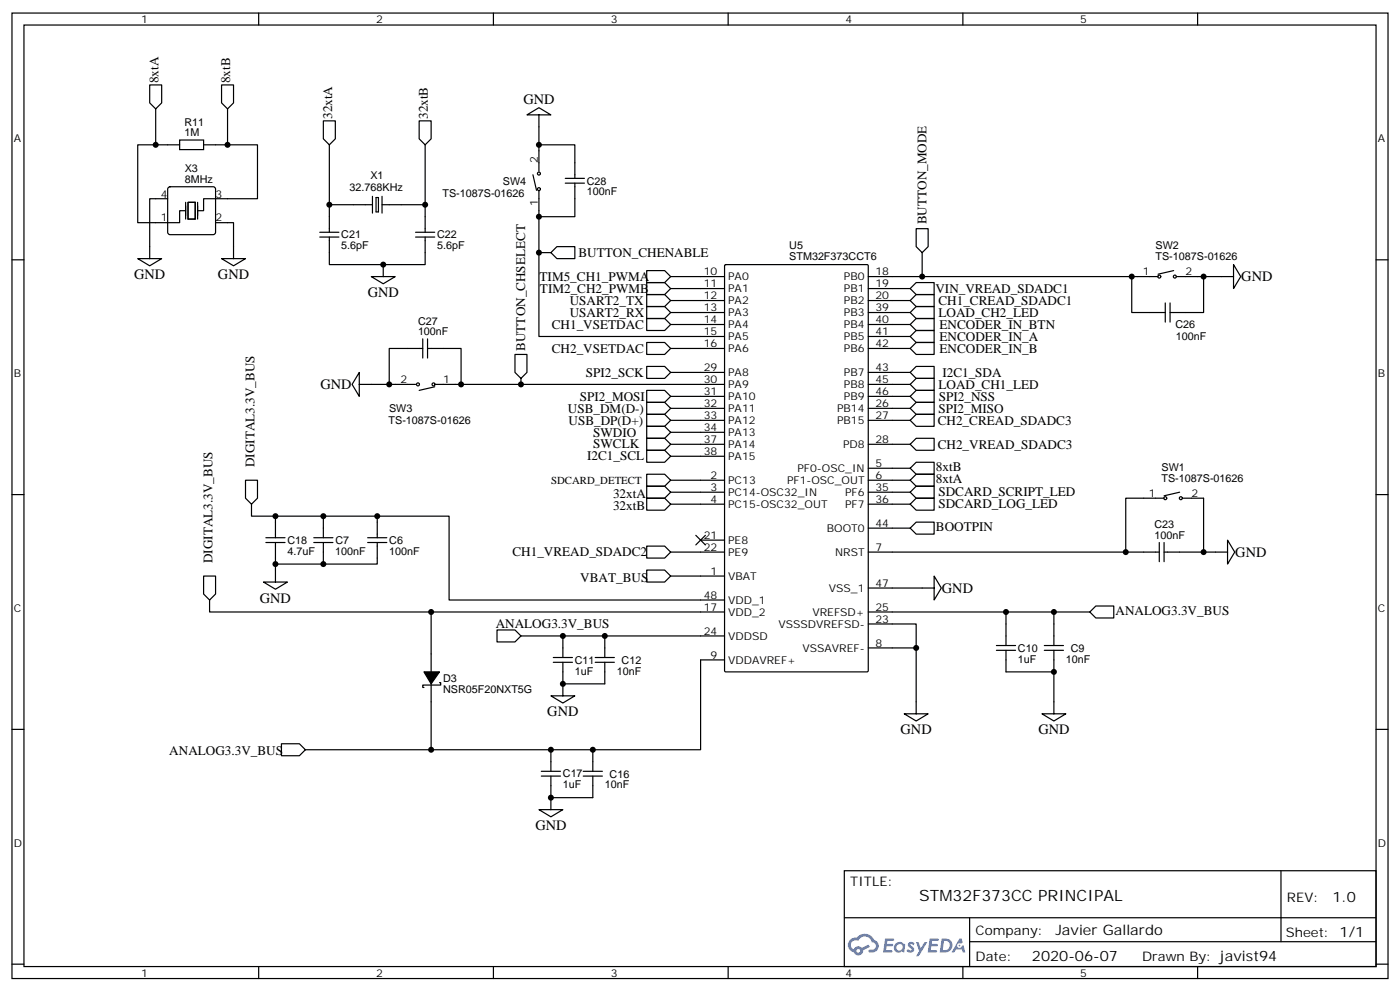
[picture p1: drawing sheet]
<svg xmlns="http://www.w3.org/2000/svg" width="412mm" height="292mm" viewBox="0 0 412 292" stroke-linecap="round" stroke-linejoin="round" font-family="sans-serif">
<g fill="none" stroke="#000" stroke-width=".35">
<path d="M3.5 3.8h405.4v284.4h-405.4zM7.1 7.4h398.2v277.3h-398.2zM76.2 3.8v3.6M145.3 3.8v3.6M214.5 3.8v3.6M283.6 3.8v3.6M352.8 3.8v3.6M3.5 76.5h3.6M405.3 76.5h3.6M3.5 145.7h3.6M405.3 145.7h3.6M3.5 214.8h3.6"/>
<path d="M405.3 214.8h3.6M248.7 256.4h156.6v28.3h-156.6zM377.3 256.5v20.8M248.7 270.3h156.5M285.6 277.3h119.6M285.6 270.3v14.1M3.5 284h3.6M76.2 284.7v3.5M145.3 284.7v3.5M214.5 284.7v3.5M283.6 284.7v3.5M352.8 284.7v3.5"/>
<path d="M405.3 284h3.6"/>
</g>
<g fill="#5487ff">
<path d="M267.7 277.6a1.22 1.22 0 0 1 1.7 .3l-.4 .6a.47 .47 0 0 0-.3-.5 .47 .47 0 0 0-.5 .2l.1 .3a1.14 1.14 0 0 1 .8 1.7 1.14 1.14 0 0 1-1.9 0l-.2-.2 .5-.5 .7 .4a.29 .29 0 0 0 .3-.3 .29 .29 0 0 0-.2-.3 1.04 1.04 0 0 1-.6-1.7z"/>
<path d="M260.7 276.4h2.4l.3 .1-.2 .5-1.8 .1-.1 .9h1.5l.3 .3-.3 .4h-1.6l-.2 1.1h1.7l.2 .4-.2 .3h-2.6z"/>
<path d="M273.8 276.4h2.4l.3 .1-.1 .5-1.8 .1-.2 .9h1.6l.3 .3-.4 .4h-1.6l-.1 1.1h1.7l.2 .4-.2 .3h-2.6z"/>
<path d="M282.6 276.4h.7l.3 1.2-.6 .3a.69 .69 0 0 0-1 .3 .69 .69 0 0 0 .4 1 .69 .69 0 0 0 .9-.6l.5-.3 .6 2.2h-.8l-.2-.9h-1.8l-.5 .9h-.8z"/>
<path d="M269.8 277.4h.8l.6 1.9 1.1-1.9h.9l-2.6 4.2h-.8l.9-1.5z"/>
<path d="M277.4 276.4l-.6 4.1h1.3a2.11 2.11 0 0 0 2.5-2.1 2.11 2.11 0 0 0-2.5-2zM278.1 277.1a1.39 1.39 0 0 1 1.7 1.4 1.39 1.39 0 0 1-1.8 1.3h-.3z"/>
<path d="M263.7 278a1.54 1.54 0 0 0-.1 2.1 1.54 1.54 0 0 0 2.2 .2l.6 .2 .3-2.3-.2-.2-.4-.1a1.49 1.49 0 0 0-2.4 .1zM264 279a.94 .94 0 0 1 1.8 0 .94 .94 0 0 1-1.8 0z"/>
<path d="M250.4 276.7a2.18 2.18 0 0 0 1.1 3.8 1.44 1.44 0 0 0 1.6 .9 1.44 1.44 0 0 0 1.2-1.5l2-1-.5-.7-1.9 .9a1.47 1.47 0 0 0-2.4 .5 1.39 1.39 0 0 1-.7-2 1.39 1.39 0 0 1 2-.5 2.12 2.12 0 0 1 2.2-1.3 2.12 2.12 0 0 1 1.9 1.7 1.14 1.14 0 0 1 1.1 1.4 1.14 1.14 0 0 1-1.7 .8 .43 .43 0 0 0-.5 .3 .43 .43 0 0 0 .4 .5 1.98 1.98 0 0 0 2.5-1.2 1.98 1.98 0 0 0-1.2-2.5 3.1 3.1 0 0 0-5.3-.7l-.9 .1zM252.3 280a.55 .55 0 0 1 1.1 0 .55 .55 0 0 1-1.1 0z"/>
<circle cx="282.6" cy="278.5" r=".26"/>
</g>
<g fill="none" stroke="#000" stroke-width=".35">
<path d="M44.1 25h3.5v5.3l-1.7 1.8-1.8-1.8zM45.9 32.1v10.6M65.3 25h3.5v5.3l-1.8 1.8-1.7-1.8zM67 32.1v10.6M95.2 35.6h3.6v5.3l-1.8 1.8-1.8-1.8zM123.5 35.6h3.5v5.3l-1.8 1.8-1.7-1.8zM155.2 33.8l3.5-2.1 3.6 2.1zM158.7 33.8v8.9M49.4 58.5h-5.3v17.7M49.6 55.2l.5-.2h12.7l.5 .2 .2 .5v12.7l-.2 .5-.5 .2h-12.7l-.5-.2-.2-.5v-12.7zM52.9 41.2h7.1v2.9h-7.1zM52.9 42.7h-12.3v22.9h12.3v-3.5h1.8"/>
<path d="M54.7 59.6v4.9M55.4 59.6h2.1v4.9h-2.1zM58.2 59.6v4.9M60 42.7h15.8v15.8h-15.8v3.6h-1.8M97 42.7v17.6M109.7 57.8v5M110.8 58.2h.7v4.2h-.7zM112.5 57.8v5M125.2 42.7v17.6M157 51.5l1 4.6M158.7 56.1v43h54.7M158.7 50.4v-7.7h10.6v9.8"/>
<path d="M166.5 53.9h5.7M166.5 52.5h5.7M169.3 53.9v9.9h-10.6M40.6 76.2h7l-3.5 2.1zM63.5 65.6h5.3v10.6M65.3 76.2h7l-3.5 2.1zM94.2 69.8h5.6M94.2 68.4h5.6M97 69.8v8.1h28.2v-8.1M109.7 60.3h-12.7v8.1M112.5 60.3h12.7v8.1M112.9 77.9v3.6"/>
<path d="M122.4 69.8h5.7M122.4 68.4h5.7M158.7 74.4h3.6M162.3 74.4l1.7-1.8h5.3v3.6h-5.3zM190.5 79.7h5.3l1.8 1.8-1.8 1.7h-5.3zM213.5 78.1l.3-.2h41.6l.3 .2 .1 119.4-.2 .3-41.8 .1-.3-.2zM269.9 67.3h3.5v5.3l-1.8 1.8-1.7-1.8zM271.6 74.4v7.1h-15.8M345.7 79.7l-4.6 1.1M363.4 77.9l2.1 3.6-2.1 3.5zM109.4 81.5h7l-3.5 2.1zM124.5 99.8v5.6"/>
<path d="M125.9 99.8v5.6M190.5 93.8h5.3l1.8 1.8-1.8 1.7h-5.3zM190.5 90.3h5.3l1.8 1.7-1.8 1.8h-5.3zM190.5 86.7h5.3l1.8 1.8-1.8 1.8h-5.3zM190.5 83.2h5.3l1.8 1.8-1.8 1.7h-5.3zM197.6 95.6h15.8M197.6 92h15.8M197.6 88.5h15.8M197.6 85h15.8M197.6 81.5h15.8M255.8 99.1h12.3M255.8 95.6h12.3"/>
<path d="M255.8 92h12.3M255.8 88.5h12.3M255.8 85h12.3M268.1 88.5l1.8-1.8h5.3v3.6h-5.3zM268.1 99.1l1.8-1.8h5.3v3.6h-5.3zM268.1 95.6l1.8-1.8h5.3v3.5h-5.3zM268.1 92l1.8-1.7h5.3v3.5h-5.3zM268.1 85l1.8-1.8h5.3v3.5h-5.3zM271.6 81.5h69.5M333.4 81.5v10.5h9.9M343.3 89.2v5.7M344.7 89.2v5.7"/>
<path d="M346.8 81.5h7.7v10.5h-9.8M354.5 81.5h8.9M105.8 109.7v7l-2.1-3.5zM105.8 113.2h8.9M124.5 102.6h-9.8v10.6h7.7M125.9 102.6h9.9v10.6M128.1 113.2h25.4M128.1 113.9l-4.6 1.1M151.7 104.4h3.5v5.3l-1.7 1.7-1.8-1.7zM153.5 111.4v1.8h59.9M190.5 118.5h5.3l1.8 1.8-1.8 1.7h-5.3zM190.5 115h5.3l1.8 1.7-1.8 1.8h-5.3z"/>
<path d="M190.5 107.9h5.3l1.8 1.8-1.8 1.7h-5.3zM190.5 100.9h5.3l1.8 1.7-1.8 1.8h-5.3zM197.6 116.7h15.8M197.6 109.7h15.8M197.6 102.6h15.8M255.8 116.7h12.3M255.8 113.2h12.3M255.8 109.7h12.3M255.8 102.6h12.3M268.1 116.7l1.8-1.7h5.3v3.5h-5.3zM268.1 102.6l1.8-1.7h5.3v3.5h-5.3zM268.1 109.7l1.8-1.8h5.3v3.5h-5.3z"/>
<path d="M268.1 113.2l1.8-1.8h5.3v3.6h-5.3zM190.5 122h5.3l1.8 1.8-1.8 1.8h-5.3zM190.5 129.1h5.3l1.8 1.7-1.8 1.8h-5.3zM190.5 125.6h5.3l1.8 1.7-1.8 1.8h-5.3zM190.5 132.6h5.3l1.8 1.8-1.8 1.7h-5.3zM190.5 139.7h5.3l1.8 1.7-1.8 1.8h-5.3zM197.6 130.8h15.8M197.6 123.8h15.8M197.6 120.3h15.8M197.6 134.4h15.8M197.6 127.3h15.8M255.8 137.9h12.3"/>
<path d="M255.8 130.8h12.3M255.8 123.8h12.3M255.8 120.3h12.3M268.1 137.9l1.8-1.8h5.3v3.6h-5.3zM268.1 120.3l1.8-1.8h5.3v3.5h-5.3zM268.1 123.8l1.8-1.8h5.3v3.6h-5.3zM268.1 130.8l1.8-1.7h5.3v3.5h-5.3zM72.3 141.4h3.5v5.3l-1.7 1.8-1.8-1.8zM74.1 148.5v3.5h58.2v24.7h81.1M78.3 158.4h5.7M78.3 159.8h5.7M81.1 152v6.4"/>
<path d="M81.1 159.8v11.6M92.4 158.4h5.7M92.4 159.8h5.7M95.2 152v6.4M95.2 159.8v6.3M108.3 158.4h5.6M108.3 159.8h5.6M111.1 159.8v6.3h-30M111.1 152v6.4M190.5 143.2h5.3l1.8 1.8-1.8 1.7h-5.3zM190.5 146.7h5.3l1.8 1.8-1.8 1.7h-5.3zM197.6 148.5h15.8"/>
<path d="M197.6 145h15.8M197.6 141.4h15.8M205 157.7l2.8 2.8M206.4 159.1h7M207.8 157.7l-2.8 2.8M255.8 148.5h12.3M255.8 145h12.3M255.8 141.4h12.3M255.8 155.5h12.3M268.1 141.4l1.8-1.7h5.3v3.5h-5.3zM268.1 155.5l1.8-1.7h5.3v3.5h-5.3zM268.1 145l1.8-1.8h5.3v3.5h-5.3z"/>
<path d="M268.1 148.5l1.8-1.8h5.3v3.5h-5.3zM341.5 159.8v5.6M342.9 146.7h-11.3v15.9M342.9 159.8v5.6M347.5 145l-4.6 1M348.5 146.7h6v15.9M361.6 159.1l2.1 3.5-2.1 3.5zM60 169.7h3.5v5.2l-1.8 1.8-1.7-1.8zM61.7 176.7v3.5h151.7M77.6 171.4h7.1l-3.6 2.1zM190.5 167.9h5.3l1.8 1.8-1.8 1.7h-5.3zM190.5 160.8h5.3l1.8 1.8-1.8 1.8h-5.3z"/>
<path d="M197.6 162.6h15.8M197.6 169.7h15.8M255.8 162.6h85.7M255.8 173.2h19.4M275.2 169.7l2.1 3.5-2.1 3.5zM342.9 162.6h18.7M127 180.2v17.7M146.4 185.5h5.3l1.8 1.8-1.8 1.8h-5.3zM153.5 187.3h59.9M163 195.1h5.6M163 193.6h5.6M165.8 187.3v6.3"/>
<path d="M165.8 195.1v9.8M175.3 195.1h5.7M175.3 193.6h5.7M178.2 187.3v6.3M178.2 195.1v6.3h-12.4M213.4 194.3h-7v26.5h-116.4M255.8 183.8h14.1v26.4M255.8 190.8h14.1M255.8 180.2h65.2M293.5 190.1h5.7M293.5 191.5h5.7M296.3 191.5v6.4h14.1v12.3"/>
<path d="M296.3 180.2v9.9M307.6 190.1h5.7M307.6 191.5h5.7M310.4 180.2v9.9M310.4 191.5v6.4M321 180.2l1.8-1.7h5.3v3.5h-5.3zM82.9 219h5.3l1.8 1.8-1.8 1.8h-5.3zM127 201.4v19.4M129.5 201h.3v.8h-5.3v.7h.4M162.3 204.9h7l-3.5 2.1zM266.3 210.2h7.1l-3.5 2.1zM306.9 210.2h7.1l-3.6 2.1z"/>
<path d="M158.7 238.4h7.1l-3.5 2.2zM159.5 227.2h5.6M159.5 228.6h5.6M162.3 220.8v6.4M162.3 228.6v9.8M171.8 227.2h5.6M171.8 228.6h5.6M174.6 220.8v6.4M174.6 228.6v6.3h-12.3"/>
<circle cx="158.7" cy="51.1" r=".44"/>
<circle cx="158.7" cy="55.7" r=".44"/>
<circle cx="341.5" cy="81.5" r=".44"/>
<circle cx="346.1" cy="81.5" r=".44"/>
<circle cx="123.1" cy="113.2" r=".44"/>
<circle cx="127.7" cy="113.2" r=".44"/>
<circle cx="343.3" cy="146.7" r=".44"/>
<circle cx="347.8" cy="146.7" r=".44"/>
</g>
<path d="M124.9 197.9h4.6l-2.5 3.5z" fill="#000" stroke="#000" stroke-width=".35"/>
<g fill="#000">
<circle cx="45.9" cy="42.7" r=".88"/>
<circle cx="67" cy="42.7" r=".88"/>
<circle cx="158.8" cy="42.7" r=".88"/>
<circle cx="97" cy="60.3" r=".88"/>
<circle cx="112.9" cy="77.9" r=".88"/>
<circle cx="125.2" cy="60.3" r=".88"/>
<circle cx="158.8" cy="63.8" r=".88"/>
<circle cx="158.8" cy="74.4" r=".88"/>
<circle cx="271.6" cy="81.5" r=".88"/>
<circle cx="333.4" cy="81.5" r=".88"/>
<circle cx="354.5" cy="81.5" r=".88"/>
<circle cx="114.7" cy="113.2" r=".88"/>
<circle cx="135.8" cy="113.2" r=".88"/>
<circle cx="153.5" cy="113.2" r=".88"/>
<circle cx="81.1" cy="152" r=".88"/>
<circle cx="95.3" cy="152" r=".88"/>
<circle cx="111.1" cy="152" r=".88"/>
<circle cx="81.1" cy="166.1" r=".88"/>
<circle cx="95.3" cy="166.1" r=".88"/>
<circle cx="331.6" cy="162.6" r=".88"/>
<circle cx="354.5" cy="162.6" r=".88"/>
<circle cx="127" cy="180.2" r=".88"/>
<circle cx="165.8" cy="187.3" r=".88"/>
<circle cx="178.2" cy="187.3" r=".88"/>
<circle cx="269.9" cy="190.8" r=".88"/>
<circle cx="296.3" cy="180.2" r=".88"/>
<circle cx="310.4" cy="197.9" r=".88"/>
<circle cx="310.4" cy="180.2" r=".88"/>
<circle cx="165.8" cy="201.4" r=".88"/>
<circle cx="127" cy="220.8" r=".88"/>
<circle cx="162.3" cy="220.8" r=".88"/>
<circle cx="162.3" cy="234.9" r=".88"/>
<circle cx="174.6" cy="220.8" r=".88"/>
</g>
<text font-size="4.6" x="270.8" y="265.5">STM32F373CC PRINCIPAL</text>
<g font-size="4.2">
<text x="154.2" y="30.6">GND</text>
<text x="39.5" y="82.3">GND</text>
<text x="64.2" y="82.3">GND</text>
<text x="365.7" y="82.9">GND</text>
<text x="108.3" y="87.5">GND</text>
<text x="94.4" y="114.6">GND</text>
<text x="363.9" y="164">GND</text>
<text x="76.6" y="177.5">GND</text>
<text x="277.5" y="174.6">GND</text>
<text x="161.2" y="211">GND</text>
<text x="265.3" y="216.3">GND</text>
<text x="305.9" y="216.3">GND</text>
<text x="157.7" y="244.5">GND</text>
<text x="392.5" y="265.7">1.0</text>
<text x="310.9" y="275.3">Javier Gallardo</text>
<text x="304" y="283.1">2020-06-07</text>
</g>
<g font-size="3.9">
<text x="46.7" y="24.5" transform="rotate(-90 46.7 24.5)">8xtA</text>
<text x="67.8" y="24.5" transform="rotate(-90 67.8 24.5)">8xtB</text>
<text x="97.8" y="35.1" transform="rotate(-90 97.8 35.1)">32xtA</text>
<text x="126.1" y="35.1" transform="rotate(-90 126.1 35.1)">32xtB</text>
<text x="272.9" y="66.1" transform="rotate(-90 272.9 66.1)">BUTTON_MODE</text>
<text x="170.4" y="75.6">BUTTON_CHENABLE</text>
<text x="158.9" y="82.7">TIM5_CH1_PWMA</text>
<text x="159.1" y="86.2">TIM2_CH2_PWMB</text>
<text x="167.8" y="89.8">USART2_TX</text>
<text x="275.6" y="86.2">VIN_VREAD_SDADC1</text>
<text x="276.4" y="89.8">CH1_CREAD_SDADC1</text>
<text x="167.8" y="93.3">USART2_RX</text>
<text x="276.4" y="93.3">LOAD_CH2_LED</text>
<text x="162.6" y="96.8">CH1_VSETDAC</text>
<text x="276.8" y="100.3">ENCODER_IN_A</text>
<text x="276.8" y="96.8">ENCODER_IN_BTN</text>
<text x="154.7" y="103.3" transform="rotate(-90 154.7 103.3)">BUTTON_CHSELECT</text>
<text x="162.6" y="103.9">CH2_VSETDAC</text>
<text x="276.8" y="103.8">ENCODER_IN_B</text>
<text x="172.6" y="110.9">SPI2_SCK</text>
<text x="277.6" y="110.9">I2C1_SDA</text>
<text x="170.8" y="118">SPI2_MOSI</text>
<text x="276.4" y="114.4">LOAD_CH1_LED</text>
<text x="276.5" y="118.1">SPI2_NSS</text>
<text x="167.3" y="121.5">USB_DM(D-)</text>
<text x="167.5" y="125">USB_DP(D+)</text>
<text x="276.2" y="125.1">CH2_CREAD_SDADC3</text>
<text x="276.4" y="121.5">SPI2_MISO</text>
<text x="174.7" y="128.6">SWDIO</text>
<text x="75" y="137.6" transform="rotate(-90 75 137.6)">DIGITAL3.3V_BUS</text>
<text x="173" y="135.6">I2C1_SCL</text>
<text x="174.7" y="132.1">SWCLK</text>
<text x="276.2" y="132.1">CH2_VREAD_SDADC3</text>
<text x="275.7" y="138.7">8xtB</text>
<text x="275.7" y="142.3">8xtA</text>
<text x="180.6" y="146.6">32xtA</text>
<text x="276.4" y="146.2">SDCARD_SCRIPT_LED</text>
<text x="276.4" y="149.7">SDCARD_LOG_LED</text>
<text x="180.6" y="150.2">32xtB</text>
<text x="275.7" y="156.3">BOOTPIN</text>
<text x="62.6" y="165.8" transform="rotate(-90 62.6 165.8)">DIGITAL3.3V_BUS</text>
<text x="151" y="163.9">CH1_VREAD_SDADC2</text>
<text x="170.9" y="171.4">VBAT_BUS</text>
<text x="146" y="185">ANALOG3.3V_BUS</text>
<text x="328.6" y="181.1">ANALOG3.3V_BUS</text>
<text x="49.9" y="222.4">ANALOG3.3V_BUS</text>
<text x="250.5" y="261">TITLE:</text>
<text x="379.1" y="265.7">REV:</text>
<text x="287.4" y="275.2">Company:</text>
<text x="378.7" y="275.8">Sheet: 1/1</text>
<text x="287.4" y="282.9">Date:</text>
<text x="336.4" y="283">Drawn By: javist94</text>
</g>
<g font-size="3.2">
<text x="41.6" y="6.8">1</text>
<text x="110.8" y="6.8">2</text>
<text x="179.9" y="6.8">3</text>
<text x="249.1" y="6.8">4</text>
<text x="318.2" y="6.8">5</text>
<text x="4.1" y="41.9">A</text>
<text x="54.3" y="40.2">1M</text>
<text x="54.3" y="37">R11</text>
<text x="405.9" y="41.9">A</text>
<text x="158.4" y="47.9" transform="rotate(-90 158.4 47.9)">2</text>
<text x="54.4" y="53.8">8MHz</text>
<text x="54.4" y="50.6">X3</text>
<text x="109.1" y="52.6">X1</text>
<text x="47.4" y="58.2">4</text>
<text x="63.5" y="58.2">3</text>
<text x="103" y="56.1">32.768KHz</text>
<text x="130.3" y="57.9">TS-1087S-01626</text>
<text x="148.1" y="54.4">SW4</text>
<text x="172.9" y="57.6">100nF</text>
<text x="172.9" y="54.4">C28</text>
<text x="47.4" y="65.2">1</text>
<text x="63.5" y="65.2">2</text>
<text x="158.4" y="60.5" transform="rotate(-90 158.4 60.5)">1</text>
<text x="100.5" y="70.2">C21</text>
<text x="128.8" y="70.2">C22</text>
<text x="100.5" y="73.4">5.6pF</text>
<text x="128.8" y="73.4">5.6pF</text>
<text x="232.5" y="76.7">STM32F373CCT6</text>
<text x="232.5" y="73.5">U5</text>
<text x="340.4" y="76.7">TS-1087S-01626</text>
<text x="340.4" y="73.5">SW2</text>
<text x="207.3" y="81.1">10</text>
<text x="214.5" y="82.5">PA0</text>
<text x="248.6" y="82.5">PB0</text>
<text x="257.9" y="81.1">18</text>
<text x="336.6" y="81.1">1</text>
<text x="349.2" y="81.1">2</text>
<text x="207.3" y="88.2">12</text>
<text x="207.3" y="84.6">11</text>
<text x="214.5" y="89.6">PA2</text>
<text x="214.5" y="86">PA1</text>
<text x="248.6" y="89.6">PB2</text>
<text x="248.6" y="86">PB1</text>
<text x="257.9" y="88.2">20</text>
<text x="257.9" y="84.6">19</text>
<text x="123.1" y="95.6">C27</text>
<text x="207.3" y="95.2">14</text>
<text x="207.3" y="91.7">13</text>
<text x="214.5" y="93.1">PA3</text>
<text x="248.6" y="93.1">PB3</text>
<text x="257.9" y="95.2">40</text>
<text x="257.9" y="91.7">39</text>
<text x="123.1" y="98.7">100nF</text>
<text x="207.3" y="98.7">15</text>
<text x="214.5" y="100.2">PA5</text>
<text x="214.5" y="96.6">PA4</text>
<text x="248.6" y="100.2">PB5</text>
<text x="248.6" y="96.6">PB4</text>
<text x="257.9" y="98.7">41</text>
<text x="346.2" y="96.7">C26</text>
<text x="346.3" y="100.2">100nF</text>
<text x="207.3" y="102.3">16</text>
<text x="214.5" y="103.7">PA6</text>
<text x="248.6" y="103.7">PB6</text>
<text x="257.9" y="102.3">42</text>
<text x="4.1" y="111.1">B</text>
<text x="117.9" y="112.9">2</text>
<text x="130.5" y="112.9">1</text>
<text x="207.3" y="112.9">30</text>
<text x="207.3" y="109.3">29</text>
<text x="214.5" y="110.7">PA8</text>
<text x="248.6" y="110.7">PB7</text>
<text x="257.9" y="112.9">45</text>
<text x="257.9" y="109.3">43</text>
<text x="405.9" y="111.1">B</text>
<text x="207.3" y="119.9">32</text>
<text x="207.3" y="116.4">31</text>
<text x="214.5" y="114.3">PA9</text>
<text x="214.5" y="117.8">PA10</text>
<text x="248.6" y="117.8">PB9</text>
<text x="248.6" y="114.3">PB8</text>
<text x="257.9" y="116.4">46</text>
<text x="257.9" y="119.9">26</text>
<text x="114.5" y="124.9">TS-1087S-01626</text>
<text x="114.6" y="121.4">SW3</text>
<text x="207.3" y="123.4">33</text>
<text x="214.5" y="124.8">PA12</text>
<text x="214.5" y="121.3">PA11</text>
<text x="246.6" y="124.8">PB15</text>
<text x="246.6" y="121.3">PB14</text>
<text x="257.9" y="123.4">27</text>
<text x="207.3" y="130.5">37</text>
<text x="207.3" y="127">34</text>
<text x="214.5" y="131.9">PA14</text>
<text x="214.5" y="128.4">PA13</text>
<text x="248.3" y="131.9">PD8</text>
<text x="257.9" y="130.5">28</text>
<text x="207.3" y="134">38</text>
<text x="214.5" y="135.4">PA15</text>
<text x="257.9" y="137.5">5</text>
<text x="162.4" y="142.7">SDCARD_DETECT</text>
<text x="209.3" y="141.1">2</text>
<text x="214.5" y="142.5">PC13</text>
<text x="231.8" y="142.5">PF1-OSC_OUT</text>
<text x="234.9" y="139">PF0-OSC_IN</text>
<text x="257.9" y="141.1">6</text>
<text x="342.2" y="141.9">TS-1087S-01626</text>
<text x="342.2" y="138.7">SW1</text>
<text x="209.3" y="148.1">4</text>
<text x="209.3" y="144.6">3</text>
<text x="214.5" y="149.5">PC15-OSC32_OUT</text>
<text x="214.5" y="146">PC14-OSC32_IN</text>
<text x="249" y="149.5">PF7</text>
<text x="249" y="146">PF6</text>
<text x="257.9" y="148.1">36</text>
<text x="257.9" y="144.6">35</text>
<text x="338.4" y="146.4">1</text>
<text x="351" y="146.4">2</text>
<text x="257.9" y="155.2">44</text>
<text x="340.1" y="155.5">C23</text>
<text x="84.7" y="160.2">C18</text>
<text x="98.8" y="160.2">C7</text>
<text x="114.7" y="160.2">C6</text>
<text x="207.3" y="158.7">21</text>
<text x="214.5" y="160.1">PE8</text>
<text x="243.6" y="156.6">BOOT0</text>
<text x="340.1" y="158.7">100nF</text>
<text x="84.7" y="163.4">4.7uF</text>
<text x="98.8" y="163.4">100nF</text>
<text x="114.7" y="163.4">100nF</text>
<text x="207.3" y="162.2">22</text>
<text x="214.5" y="163.7">PE9</text>
<text x="246" y="163.7">NRST</text>
<text x="257.9" y="162.2">7</text>
<text x="209.3" y="169.3">1</text>
<text x="214.5" y="170.7">VBAT</text>
<text x="257.9" y="172.8">47</text>
<text x="207.3" y="179.9">17</text>
<text x="207.3" y="176.4">48</text>
<text x="214.5" y="177.8">VDD_1</text>
<text x="244.2" y="174.2">VSS_1</text>
<text x="257.9" y="179.9">25</text>
<text x="4.1" y="180.2">C</text>
<text x="214.5" y="181.3">VDD_2</text>
<text x="229.3" y="184.8">VSSSDVREFSD-</text>
<text x="239.3" y="181.3">VREFSD+</text>
<text x="257.9" y="183.4">23</text>
<text x="405.9" y="180.2">C</text>
<text x="207.3" y="186.9">24</text>
<text x="214.5" y="188.3">VDDSD</text>
<text x="236.4" y="191.9">VSSAVREF-</text>
<text x="257.9" y="190.5">8</text>
<text x="299.9" y="191.9">C10</text>
<text x="169.3" y="195.4">C11</text>
<text x="183.1" y="195.6">C12</text>
<text x="209.3" y="194">9</text>
<text x="214.5" y="195.4">VDDAVREF+</text>
<text x="299.9" y="195.1">1uF</text>
<text x="314" y="195.2">10nF</text>
<text x="315.4" y="192">C9</text>
<text x="130.5" y="204">NSR05F20NXT5G</text>
<text x="130.5" y="200.8">D3</text>
<text x="169.3" y="198.6">1uF</text>
<text x="181.7" y="198.7">10nF</text>
<text x="165.8" y="232.2">1uF</text>
<text x="165.8" y="229">C17</text>
<text x="178.2" y="232.2">10nF</text>
<text x="179.6" y="229.1">C16</text>
<text x="4.1" y="249.4">D</text>
<text x="405.9" y="249.4">D</text>
<text x="41.6" y="287.7">1</text>
<text x="110.8" y="287.7">2</text>
<text x="179.9" y="287.7">3</text>
<text x="249.1" y="287.7">4</text>
<text x="318.2" y="287.7">5</text>
</g>
</svg>
